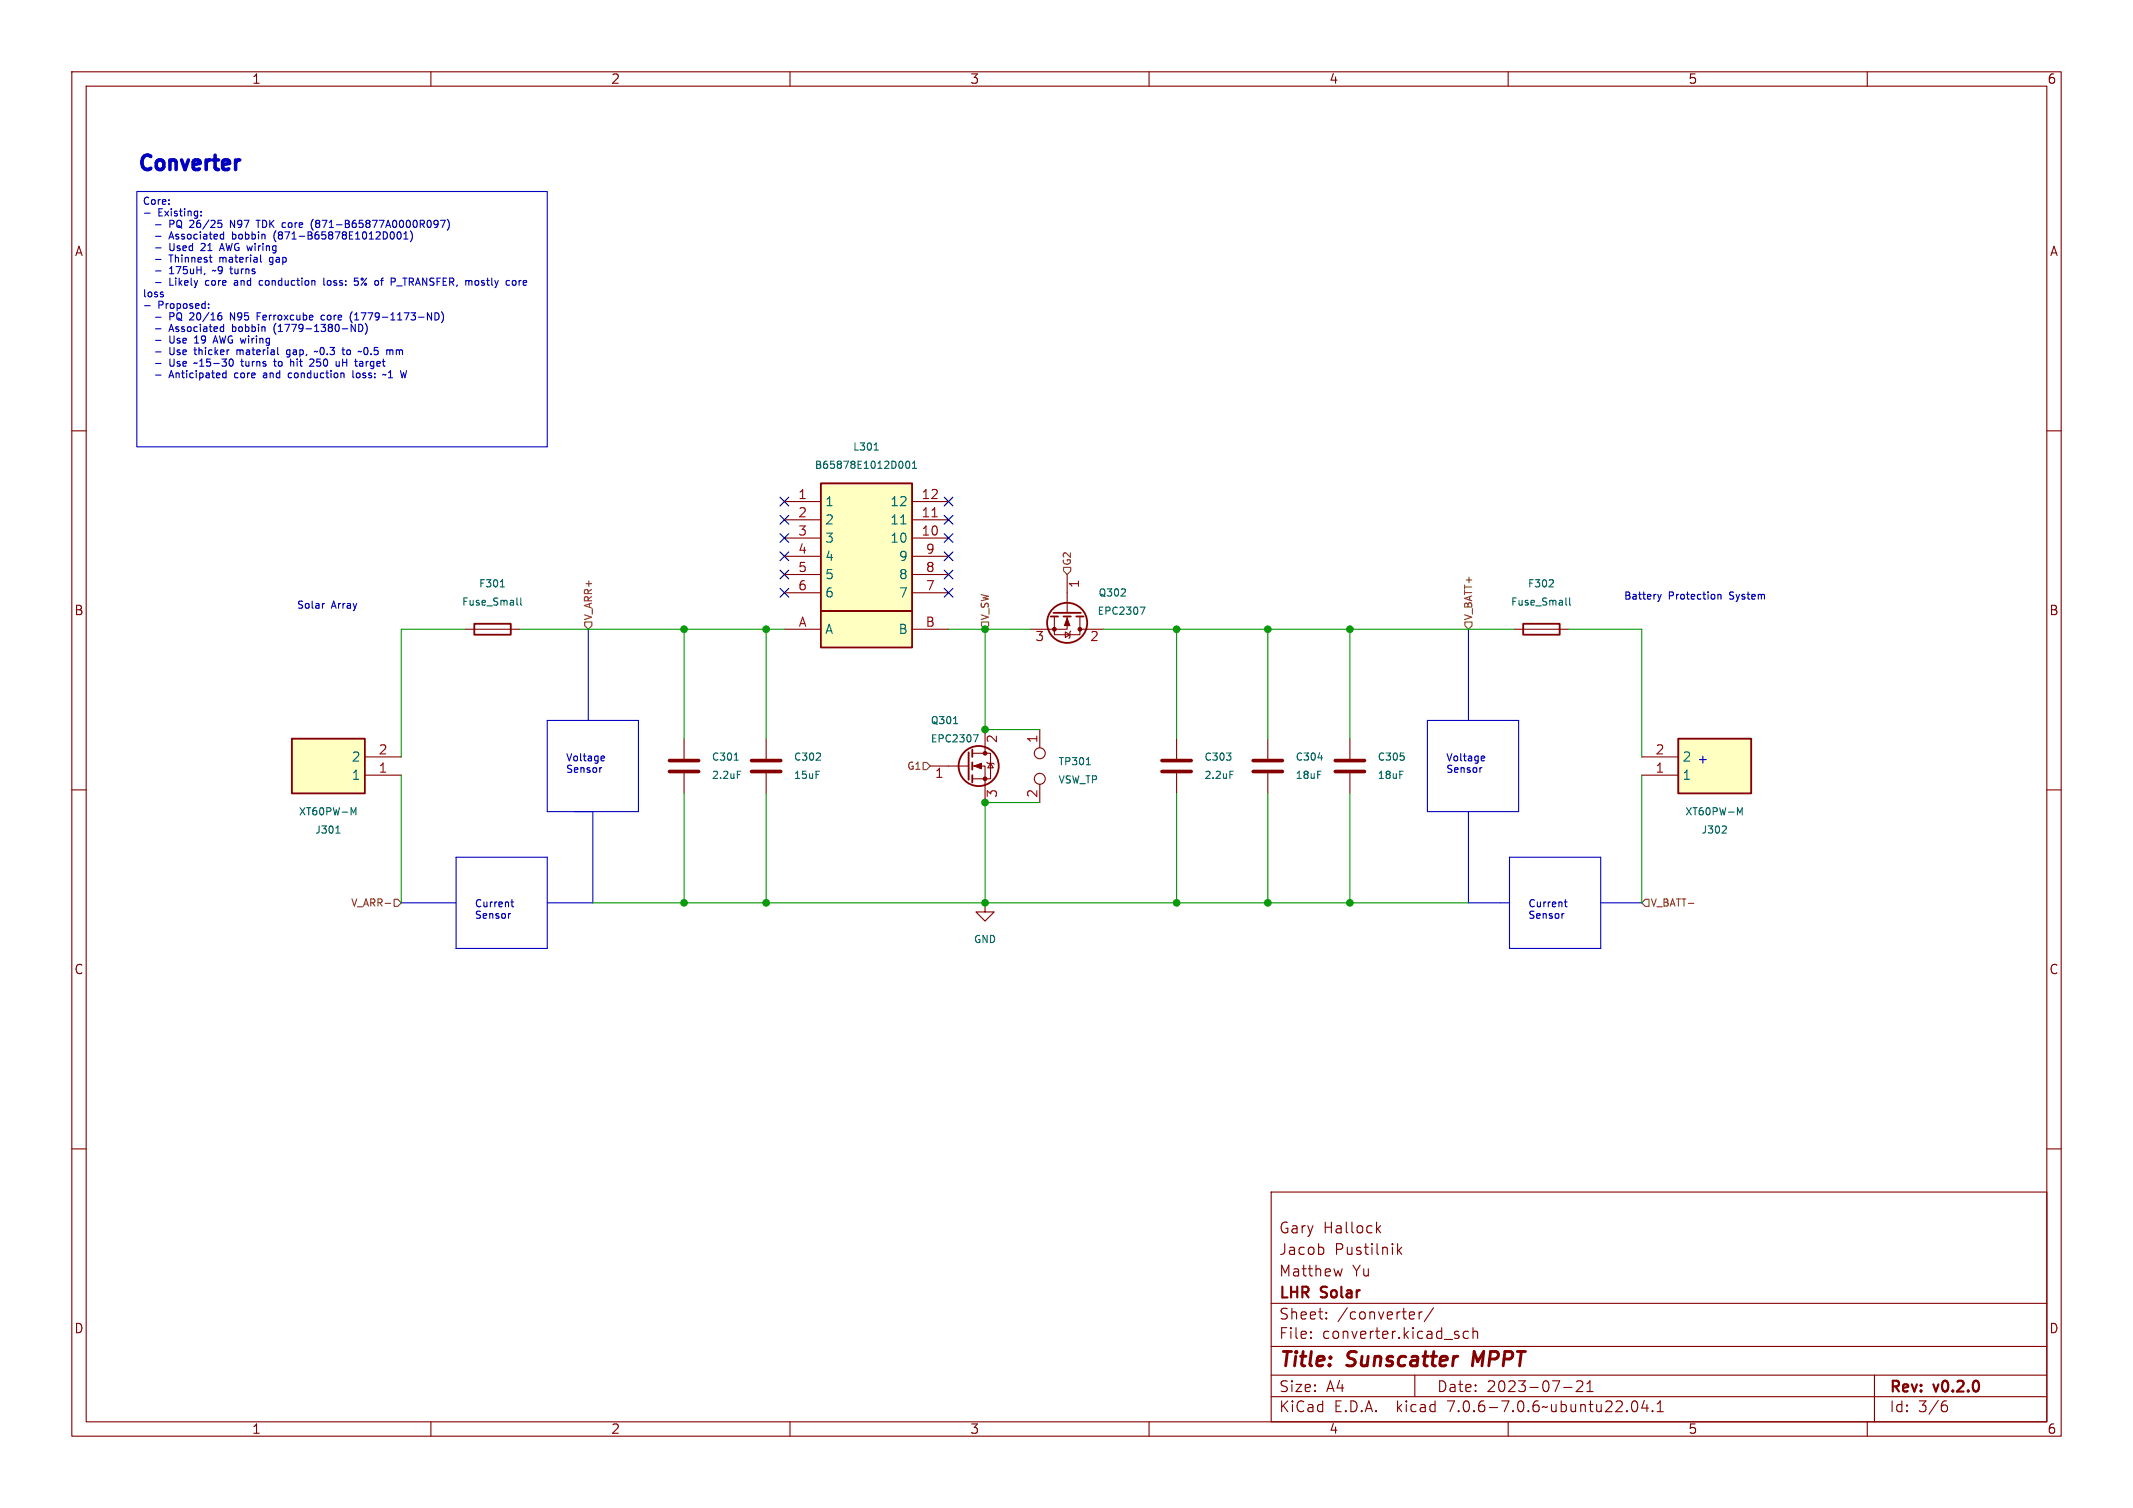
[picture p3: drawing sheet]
<svg xmlns="http://www.w3.org/2000/svg" width="297mm" height="210mm" viewBox="0 0 297 210" stroke-linecap="round" stroke-linejoin="round" font-family="sans-serif">
<g fill="none" stroke="#840000" stroke-width=".15">
<path d="M10 10h277v190h-277zM12 12h273v186h-273zM60 10v2M110 10v2M160 10v2M210 10v2M260 10v2M10 60h2M285 60h2M109.2 69.9h5.1M109.2 74.9h5.1M109.2 72.4h5.1"/>
<path d="M109.2 77.5h5.1M127 69.9h5.1M127 74.9h5.1M127 72.4h5.1M127 77.5h5.1M64.8 87.6h7.6M109.2 87.6h5.1M109.2 80h5.1M109.2 82.6h5.1M127 87.6h5.1M127 80h5.1M127 82.6h5.1"/>
<path d="M146.8 85.9v2.5h3.6v-2.5M148.3 88l.7 .4-.7 .4zM148.6 85.9v1.7h-5.1M148.6 80v5.3M149.1 87.9l-.1 .1v.8l-.2 .1M150.4 87.6h3.3M210.8 87.6h7.6M10 110h2M50.8 108h5.1M50.8 105.4h5.1M95.2 102.9v2.8M95.2 107.7v2.8"/>
<path d="M106.7 102.9v2.8M106.7 107.7v2.8M129.5 106.7h5.4M135.4 106.7h1.8v5.1M135.4 104.9h2.5v3.6h-2.5M137.2 101.6v3.3M137.4 106.2l.1 .1h.8l.1 .1M137.9 106.3l.4 .6h-.8zM144.8 101.6v2.5M144.8 109.2v2.6M163.8 102.9v2.8M163.8 107.7v2.8"/>
<path d="M176.5 102.9v2.8M176.5 107.7v2.8M188 102.9v2.8M188 107.7v2.8M228.6 108h5.1M228.6 105.4h5.1M285 110h2M137.2 125.7v1.3h1.2l-1.2 1.3-1.3-1.3h1.3M10 160h2M285 160h2M177 166h108v32h-108zM184.2 173.8l.1 .2v.4l-.1 .2"/>
<path d="M186.9 176.7l-.3 1-.3-.7M191.8 171.1l.4 .6M192.2 170.7l-.5 .6M194.6 173.2v1.5M194.7 174.1l.5 .6M195.2 173.7l-.6 .6M60 198v2M110 198v2M160 198v2M177 194.5h108M177 191.5h108M177 187.5h108"/>
<path d="M177 181.5h108M182.5 186.3h.1l-.1 .1M182.5 186.3v.1M182.5 185.5v.1M182.5 185.5h.1l-.1 .1M184.7 183.6v.1M184.7 183.6h-.1l.1 .1M184.7 182.8v.1M184.7 182.8h-.1l.1 .1M196.7 182.7l.2 .1 .1 .3-.8 .1M196.9 183.6l-.2 .1M197 191.5v3"/>
<path d="M197.6 182.7v1M198 182.7l-.3 .1-.1 .2M199.6 182.1l-1.3 2M204.5 185.5l-.5-.1-.3 .3v.4l.2 .2 .1 .1 .5-.1M205.1 185.5a.37 .37 0 0 1 .6 .1v.8M205.1 184.9v1.5M210 198v2M217.7 193.2h1.2M219.5 192.4l.2-.1 .5 .1a.41 .41 0 0 1 .1 .5l-.8 .9h.9M221 193.8h.8M221 192.7l.4-.4v1.5M227.3 195.2a.36 .36 0 0 1 .4-.1 .36 .36 0 0 1 .3 .3 .77 .77 0 0 1-.5 1.2 .91 .91 0 0 1-.2-1.4z"/>
<path d="M229 195l-.4 1.1h.9M229.3 195.6v1M230.1 196.5h.1l-.1 .1M230.1 196.5h-.1l.1 .1M230.1 196.5v.1M230.7 196.6h.9M230.7 195.5l.5-.4v1.5M260 198v2M261 191.5v6.5M270.6 195.7h.3l.3 .3-.1 .5-.2 .1h-.3M271 195.1l-.4 .1"/>
<circle cx="144.8" cy="104.9" r=".76"/>
<circle cx="144.8" cy="108.5" r=".76"/>
</g>
<path d="M205.3 188.2l-.3 2" fill="none" stroke="#840000" stroke-width=".4"/>
<path d="M93.2 107.4h4.1M93.2 105.9h4.1M104.6 107.4h4.1M104.6 105.9h4.1M161.8 107.4h4.1M161.8 105.9h4.1M174.5 107.4h4.1M174.5 105.9h4.1M185.9 107.4h4.1M185.9 105.9h4.1" fill="none" stroke="#840000" stroke-width=".51"/>
<g fill="none" stroke="#006464" stroke-width=".15">
<path d="M121.7 62.7h.6M121.9 61.8l.1-.1v1M125.4 73h.7M126.2 64.3l.1-.1a.53 .53 0 0 1 .4 .5 .53 .53 0 0 1-.4 .5 .66 .66 0 0 1-.1-.9zM127.1 65.2h.5M127.1 64.5l.2-.3v1M69.7 81.7h.5M72 83.3v.8l.1 .2M72.5 83.3v.8l.2 .2M156.1 83h.6M156.7 82.1v.3M158.8 84.5h.6l-.4 1"/>
<path d="M216.2 80.8l.1 .1-.1 .3-.5 .5h.6M218 83.3v.8l.2 .2M218.6 83.3v.8l.1 .2M46.8 116h.5M47 115.2l.1-.2v1M48.9 112.5l.3 .7 .4-.7v1M102.2 105.9h.6M102.7 107.4h.4M113.6 107.4h.5M113.6 105.9h.6M114.2 105v.3M132.8 100.8h.5"/>
<path d="M135.5 102.3h.7l-.4 1M151.3 106.5h.5M170.8 104.9h.6l-.3 .3M171.3 107.4h.4M171.3 105.3v.5M183.5 107.4h.5M183.5 105.5h.6M194.9 107.4h.5M195.5 105.3v.5M240.2 115l.2 .2-.1 .3-.5 .5h.6M241.9 112.5l.4 .7 .3-.7v1"/>
</g>
<g fill="none" stroke="#840000" stroke-width=".25">
<path d="M114.3 67.3h12.7v17.8h-12.7zM66 86.9h5.1v1.5h-5.1zM114.3 85.1h12.7v5.1h-12.7zM146.3 85.9h1M146.7 85.3h3.8M148.1 85.9h1M149.9 85.9h1M212.1 86.9h5.1v1.5h-5.1zM40.6 102.9h10.2v7.6h-10.2zM134.9 104.8v3.8M135.4 104.4v1M135.4 106.2v1"/>
<path d="M135.4 108v1M233.7 102.9h10.1v7.6h-10.1z"/>
<circle cx="148.6" cy="86.7" r="2.79"/>
<circle cx="136.3" cy="106.7" r="2.79"/>
</g>
<g fill="#ffffc2" stroke="#ffffc2" stroke-width=".14">
<path d="M40.6 102.9h10.2v7.6h-10.2z"/>
<path d="M233.7 102.9h10.1v7.6h-10.1z"/>
<path d="M114.3 85.1h12.7v5.1h-12.7z"/>
<path d="M114.3 67.3h12.7v17.8h-12.7z"/>
</g>
<g fill="#840000" stroke="#840000" stroke-width=".15">
<path d="M135.6 106.7l1.1-.4v.8z"/>
<path d="M148.6 86.1l.4 1h-.8z"/>
<circle cx="137.2" cy="108.5" r=".25"/>
<circle cx="137.2" cy="104.9" r=".25"/>
<circle cx="146.8" cy="87.6" r=".25"/>
<circle cx="150.4" cy="87.6" r=".25"/>
</g>
<path d="M129.8 72h.7" fill="none" stroke="#a90000" stroke-width=".15"/>
<path d="M148.1 79h1v.5l-.5 .5-.5-.5zM81.4 86.6h1v.5l-.5 .5-.5-.5zM136.7 86.6h1v.5l-.5 .5-.5-.5zM204 86.6h1v.5l-.5 .5-.5-.5zM128.5 106.2h.5l.5 .5-.5 .5h-.5zM53.6 125.8h.8M54.9 125.2h.5l.5 .5-.5 .5h-.5zM229.1 125.2h.5v1h-.5l-.5-.5z" fill="none" stroke="#725600" stroke-width=".15"/>
<g fill="none" stroke="#0000c2" stroke-width=".15">
<path d="M19 26.7h57.2v35.5h-57.2zM20.1 29.7h.8M21.7 31.3h.7M21.7 32.9h.7M21.7 34.5h.7M21.7 36.1h.7M21.7 37.7h.7M21.7 39.3h.7M23.5 35.5h.6M23.6 33h.5M23.6 38.1h.6M23.7 30.7v1"/>
<path d="M23.7 33.9v.8l.1 .2M23.7 38.7v1h.4M23.7 37.4h-.1M23.9 32.3l-.4 1M26.9 31.1l-.5 .6h.6M28 30v.1M28 29.5h.1M28.5 34.3l-.6 .6h.7M28.7 39.2v.4l.3 .1M28.8 39.1h.2M30 37.6l-.4 .1M30.6 34.9l.3-1 .3 1"/>
<path d="M30.6 35.8v.7M30.7 34.6h.4M31 35.9l-.2-.1-.2 .1M32.1 31.7v-1l.6 1M32.4 32.3v1M32.4 33.2l.3 .1M32.7 39.1h.3l.1 .6M32.7 32.6l-.3 .1M33.1 39.3h-.3l-.2 .2 .2 .2h.3M35.7 30.7h.5M36.3 39.1h.3M36.6 39.7h-.3"/>
<path d="M37.5 36l.1 .5h.4M38 35.8v.9l-.2 .1h-.2M38.2 32.6v.6l.2 .5M40.2 31.6l.3 .1M40.5 31l-.3 .1M43.6 30.5l-.2 .5M44.1 31.1l-.2 .2v.2l.2 .2h.2l.2-.2v-.3l-.2-.1M44.1 31.1l-.2-.2 .2-.2h.3l.1 .2-.2 .2M44.1 31.1h.2M45.1 38.7v.9l.1 .1M45.7 39.1h.2l.2 .2v.2l-.2 .2h-.2l-.1-.2zM49.4 38.7h.5"/>
<path d="M49.7 39.1l.2 .2v.2l-.2 .2M51 38.7l-.7 1M55.2 39.8h.8M55.9 32.7l-.2 .5-.2 .1-.2-.2M56.1 38.7h.6M56.2 33.3h.6M56.5 32.3v1M57.4 32.8l-.1 .6-.2 .3M61.3 30.7h.7l-.4 1M62.3 30.5a1.15 1.15 0 0 1 0 1.6M71.8 39.2v.4M72.3 39.1v.6"/>
<path d="M72.6 39.1l-.3 .2M20.1 42.6h.8M21.7 44.2h.7M21.7 45.8h.7M21.7 47.4h.7M21.7 49h.7M21.7 50.6h.7M21.7 52.2h.7M22.7 41.1v.2M23.6 45.9h.5M23.6 52.3h.5M23.7 43.6v1"/>
<path d="M23.7 46.8v.8l.1 .1M23.7 48.4v.8l.1 .1M23.7 50v.8l.1 .2M23.9 45.2l-.4 1M23.9 51.6l-.4 1M26.9 44l-.5 .6h.6M27 48.7h.4M27.1 47.8h.6M27.1 48.4v.8l.3 .2M27.4 46.8v1M27.5 50.5l-.5 .1M29 42.9h.1"/>
<path d="M29 42.3v.1M29.7 47.8l.3-1 .3 1M29.8 47.5h.4M31.4 51.9l.1 .1M31.5 51.6v1M31.5 52.6h-.1M32.1 44.6v-1l.6 1M32.4 45.2v1M32.4 46.1l.3 .1M32.7 45.5l-.3 .1M33 48.7v.7M33 51.9l-.2 .1-.1 .1v.4l.3 .1"/>
<path d="M33.4 48.9v.5M33.5 50.3h.4M33.7 50v.9l.2 .1M35.8 44h.3M35.8 43.6h.5M36.7 43.9v.6M36.7 52h.4v.6M37.1 44.1l-.5 .1M37.1 52.2h-.3l-.1 .2 .1 .2h.3M38.1 50.3h.4M38.2 45.5v.6l.2 .5M38.2 50v.9l.3 .1"/>
<path d="M39.1 50.3l-.2 .1-.1 .1v.4l.3 .1M40.3 51.9l.3 .1M40.4 48.8l-.3-.1-.2 .2 .1 .4h.4M40.4 48.7v.8l-.2 .2h-.3M40.6 52.6h-.3M41.4 50.3v.7M44.1 50.9l.4 .1M44.1 50h.5M44.2 48.9v.1M44.5 50.4h-.4M45 48.4h-.1a.53 .53 0 0 0-.3 .5 .53 .53 0 0 0 .3 .5l.1-.1M45.2 43.9h-.3l-.2 .2 .1 .4h.4"/>
<path d="M45.9 43.9h-.2l-.1 .2v.4l.3 .1M47.7 50v1M47.7 50.5h.6M48.3 50v1M48.5 48.7l.2 .1 .1 .1v.4l-.3 .1M49 43.4l-.2 .4M49.1 51.6v.9l.2 .1M49.4 44.6h.5M49.4 43.8l.3-.2v1M49.7 52l.1-.1 .3 .1v.4l-.1 .2h-.2l-.1-.1zM50.2 45.2h-.3v1l.4-.1 .2-.4M51 48.4a.63 .63 0 0 1 0 1"/>
<path d="M51 50.3v.7M51.1 45.7l-.1 .6-.1 .3M51.3 50.3l-.3 .2M54.1 52.6h.6M54.4 51.6v1M55.2 48.8l.3-.1 .1 .2M55.2 48.7v.7M55.6 48.9v.5M55.8 48.7l-.2 .2M60.8 43.6a.54 .54 0 0 1 .3 .5 .54 .54 0 0 1-.3 .5M61.5 43.4a1.15 1.15 0 0 1 0 1.5M45.2 84l-.2 .1"/>
<path d="M81.9 87.6v12.7M204.5 87.6v12.7M230.8 82.8l.3 .6M231.1 83.4l-.2 .3M231.3 82.8l-.2 .6M239.2 82.8v.6M239.2 82.9l.2-.1h.2v.6M63.5 119.4h12.7v12.7h-12.7zM76.2 100.3h12.7v12.7h-12.7zM82.5 113v12.7h-6.3M83.8 106.9l-.2 .1M83.8 105.3h.3l.1 .2-.5 .1"/>
<path d="M84.1 105.9l-.3 .1M198.8 100.3h12.7v12.7h-12.7zM204.5 113v12.7h5.7M206.3 106.9l-.1 .1M206.4 105.3h.3v.2l-.4 .1M206.7 105.9l-.3 .1M210.2 119.4h12.7v12.7h-12.7zM55.9 125.7h7.6M71.1 127.2l-.2 .1M71.1 125.6h.4M71.3 125.3v.8l.2 .2M217.8 127.2l-.2 .1"/>
<path d="M217.8 125.6h.4M218 125.3v.8l.2 .2M222.9 125.7h5.7"/>
<circle cx="50.4" cy="38.9" r=".14"/>
</g>
<path d="M32.8 22.3v1.3M33.4 22.3a.51 .51 0 0 0-.6 .4" fill="none" stroke="#0000c2" stroke-width=".5"/>
<g fill="none" stroke="#009600" stroke-width=".15">
<path d="M64.8 87.6h-8.9v17.8M72.4 87.6h36.8M95.2 87.6v15.3M106.7 87.6v15.3M132.1 87.6h11.4M137.2 87.6v14h7.6M153.7 87.6h57.1M163.8 87.6v15.3M176.5 87.6v15.3M188 87.6v15.3M218.4 87.6h10.2v17.8M55.9 108v17.7"/>
<path d="M95.2 110.5v15.2M106.7 110.5v15.2M144.8 111.8h-7.6v13.9M163.8 110.5v15.2M176.5 110.5v15.2M188 110.5v15.2M228.6 108v17.7M82.5 125.7h122"/>
</g>
<g fill="none" stroke="#000084" stroke-width=".15">
<path d="M108.6 71.8l1.2 1.2M108.6 74.3l1.2 1.2M108.6 69.2l1.2 1.3M108.6 76.9l1.2 1.2M108.6 79.4l1.2 1.2M109.8 71.8l-1.2 1.2M109.8 74.3l-1.2 1.2M109.8 69.2l-1.2 1.3M109.8 76.9l-1.2 1.2M109.8 79.4l-1.2 1.2M131.5 79.4l1.2 1.2M131.5 69.2l1.2 1.3"/>
<path d="M131.5 74.3l1.2 1.2M131.5 76.9l1.2 1.2M131.5 71.8l1.2 1.2M132.7 79.4l-1.2 1.2M132.7 69.2l-1.2 1.3M132.7 74.3l-1.2 1.2M132.7 76.9l-1.2 1.2M132.7 71.8l-1.2 1.2M108.6 81.9l1.2 1.3M109.8 81.9l-1.2 1.3M131.5 81.9l1.2 1.3M132.7 81.9l-1.2 1.3"/>
</g>
<g fill="#009600" stroke="#009600" stroke-width=".15">
<circle cx="95.2" cy="125.7" r=".46"/>
<circle cx="106.7" cy="125.7" r=".46"/>
<circle cx="137.2" cy="111.8" r=".46"/>
<circle cx="137.2" cy="125.7" r=".46"/>
<circle cx="188" cy="87.6" r=".46"/>
<circle cx="176.5" cy="87.6" r=".46"/>
<circle cx="163.8" cy="87.6" r=".46"/>
<circle cx="137.2" cy="87.6" r=".46"/>
<circle cx="163.8" cy="125.7" r=".46"/>
<circle cx="137.2" cy="101.6" r=".46"/>
<circle cx="188" cy="125.7" r=".46"/>
<circle cx="176.5" cy="125.7" r=".46"/>
<circle cx="95.2" cy="87.6" r=".46"/>
<circle cx="106.7" cy="87.6" r=".46"/>
</g>
<text font-size="2.8" fill="#0000c2" x="19" y="23.9">Converter</text>
<g font-size="2.8" fill="#840000">
<text x="178" y="190.9">Title:</text>
<text x="187.7" y="190.9">Sunscatter</text>
<text x="205.9" y="190.9">MPPT</text>
</g>
<g font-size="2.1" fill="#840000">
<text x="178" y="172">Gary</text>
<text x="184.2" y="172">Hallock</text>
<text x="178" y="178">Matthew</text>
<text x="178" y="175">Jacob</text>
<text x="185.8" y="175">Pustilnik</text>
<text x="188.3" y="178">Yu</text>
<text x="178" y="184">Sheet:</text>
<text x="178" y="181.2">LHR</text>
<text x="184" y="181.2">Solar</text>
<text x="186.2" y="184">/converter/</text>
<text x="178" y="186.7">File:</text>
<text x="184.1" y="186.7">converter.kicad_sch</text>
<text x="178" y="196.9">KiCad</text>
<text x="178" y="194.1">Size:</text>
<text x="184.7" y="194.1">A4</text>
<text x="185.7" y="196.9">E.D.A.</text>
<text x="194.6" y="196.9">kicad</text>
<text x="200" y="194.1">Date:</text>
<text x="201.8" y="196.9">7.0.6-7.0.6~ubuntu22.04.1</text>
<text x="207" y="194.1">2023-07-21</text>
<text x="263" y="194.3">Rev:</text>
<text x="263" y="196.9">Id:</text>
<text x="267.1" y="196.9">3/6</text>
<text x="269.4" y="194.3">v0.2.0</text>
</g>
<g font-size="1.8" fill="#840000">
<text x="35" y="11.9">1</text>
<text x="85" y="11.9">2</text>
<text x="135" y="11.9">3</text>
<text x="185" y="11.9">4</text>
<text x="235" y="11.9">5</text>
<text x="285" y="11.9">6</text>
<text x="10.3" y="35.9">A</text>
<text x="285.3" y="35.9">A</text>
<text x="10.3" y="85.9">B</text>
<text x="285.3" y="85.9">B</text>
<text x="10.3" y="135.9">C</text>
<text x="285.3" y="135.9">C</text>
<text x="10.3" y="185.9">D</text>
<text x="285.3" y="185.9">D</text>
<text x="35" y="199.9">1</text>
<text x="85" y="199.9">2</text>
<text x="135" y="199.9">3</text>
<text x="185" y="199.9">4</text>
<text x="235" y="199.9">5</text>
<text x="285" y="199.9">6</text>
</g>
<g font-size="1.8" fill="#a90000">
<text x="111.1" y="69.6">1</text>
<text x="128.2" y="69.6">12</text>
<text x="111.1" y="72.1">2</text>
<text x="111.1" y="74.7">3</text>
<text x="111.1" y="77.2">4</text>
<text x="128.2" y="74.7">10</text>
<text x="128.2" y="72.1">11</text>
<text x="128.8" y="77.2">9</text>
<text x="111.1" y="79.8">5</text>
<text x="111.1" y="82.3">6</text>
<text x="128.8" y="82.3">7</text>
<text x="128.8" y="79.8">8</text>
<text x="150.6" y="82" transform="rotate(-90 150.6 82)">1</text>
<text x="111.1" y="87.4">A</text>
<text x="128.8" y="87.4">B</text>
<text x="144.1" y="89.6">3</text>
<text x="151.7" y="89.6">2</text>
<text x="52.6" y="107.7">1</text>
<text x="52.6" y="105.2">2</text>
<text x="139.1" y="103.6" transform="rotate(-90 139.1 103.6)">2</text>
<text x="144.5" y="103.6" transform="rotate(-90 144.5 103.6)">1</text>
<text x="230.4" y="107.7">1</text>
<text x="230.4" y="105.2">2</text>
<text x="130.1" y="108.7">1</text>
<text x="139.1" y="111.2" transform="rotate(-90 139.1 111.2)">3</text>
<text x="144.5" y="111.2" transform="rotate(-90 144.5 111.2)">2</text>
</g>
<g font-size="1.8" fill="#006464">
<text x="114.8" y="70.7">1</text>
<text x="123.9" y="70.7">12</text>
<text x="114.8" y="73.3">2</text>
<text x="114.8" y="75.8">3</text>
<text x="123.9" y="75.8">10</text>
<text x="123.9" y="73.3">11</text>
<text x="114.8" y="78.3">4</text>
<text x="114.8" y="80.9">5</text>
<text x="114.8" y="83.4">6</text>
<text x="125.1" y="83.4">7</text>
<text x="125.1" y="80.9">8</text>
<text x="125.1" y="78.3">9</text>
<text x="114.8" y="88.5">A</text>
<text x="125" y="88.5">B</text>
<text x="48.9" y="106.3">2</text>
<text x="48.9" y="108.8">1</text>
<text x="234.2" y="108.8">1</text>
</g>
<text font-size="1.8" fill="#0000c2" x="234.2" y="106.3">2 +</text>
<g font-size="1.4" fill="#0000c2">
<text x="19.8" y="28.9">Core:</text>
<text x="22.1" y="30.5">Existing:</text>
<text x="24.1" y="32.1">PQ</text>
<text x="24.1" y="33.7">Associated</text>
<text x="24.1" y="35.3">Used</text>
<text x="27.2" y="32.1">26/25</text>
<text x="28.7" y="35.3">21</text>
<text x="31.7" y="35.3">AWG wiring</text>
<text x="33" y="32.1">N97</text>
<text x="33.1" y="33.7">bobbin</text>
<text x="37" y="32.1">TDK</text>
<text x="39.1" y="33.7">(871-B65878E1012D001)</text>
<text x="40.8" y="32.1">core</text>
<text x="45" y="32.1">(871-B65877A0000R097)</text>
<text x="19.8" y="41.8">loss</text>
<text x="24.1" y="36.9">Thinnest</text>
<text x="24.1" y="38.5">175uH,</text>
<text x="24.1" y="40.1">Likely</text>
<text x="29.4" y="40.1">core</text>
<text x="30.4" y="38.5">~9</text>
<text x="31.3" y="36.9">material</text>
<text x="33.1" y="38.5">turns</text>
<text x="33.6" y="40.1">and</text>
<text x="37.3" y="40.1">conduction</text>
<text x="38.5" y="36.9">gap</text>
<text x="46.6" y="40.1">loss:</text>
<text x="51.1" y="40.1">5%</text>
<text x="54.2" y="40.1">of</text>
<text x="56.7" y="40.1">P_TRANSFER,</text>
<text x="67.3" y="40.1">mostly</text>
<text x="73.3" y="40.1">core</text>
<text x="22.1" y="43.4">Proposed:</text>
<text x="24.1" y="45">PQ</text>
<text x="24.1" y="46.6">Associated</text>
<text x="27.2" y="45">20/16</text>
<text x="33" y="45">N95</text>
<text x="33.1" y="46.6">bobbin</text>
<text x="37" y="45">Ferroxcube</text>
<text x="39.1" y="46.6">(1779-1380-ND)</text>
<text x="46.2" y="45">core</text>
<text x="50.5" y="45">(1779-1173-ND)</text>
<text x="24.1" y="48.2">Use</text>
<text x="24.1" y="49.8">Use</text>
<text x="24.1" y="51.4">Use</text>
<text x="24.1" y="53">Anticipated</text>
<text x="27.8" y="48.2">19</text>
<text x="27.8" y="49.8">thicker</text>
<text x="27.8" y="51.4">~15-30</text>
<text x="30.8" y="48.2">AWG wiring</text>
<text x="33.4" y="53">core</text>
<text x="33.9" y="49.8">material</text>
<text x="34.6" y="51.4">turns</text>
<text x="37.7" y="53">and</text>
<text x="39.4" y="51.4">to</text>
<text x="41.2" y="49.8">gap,</text>
<text x="41.4" y="53">conduction</text>
<text x="41.9" y="51.4">hit</text>
<text x="44.9" y="51.4">250</text>
<text x="45.4" y="49.8">~0.3</text>
<text x="48.8" y="51.4">uH</text>
<text x="49.5" y="49.8">to</text>
<text x="50.6" y="53">loss:</text>
<text x="51.8" y="51.4">target</text>
<text x="52" y="49.8">~0.5</text>
<text x="55.1" y="53">~1</text>
<text x="56.1" y="49.8">mm</text>
<text x="226.1" y="83.6">Battery</text>
<text x="232.4" y="83.6">Protection</text>
<text x="241.1" y="83.6">System</text>
<text x="41.3" y="84.8">Solar</text>
<text x="46.2" y="84.8">Array</text>
<text x="78.7" y="106.1">Voltage</text>
<text x="78.7" y="107.7">Sensor</text>
<text x="201.3" y="106.1">Voltage</text>
<text x="201.3" y="107.7">Sensor</text>
<text x="66" y="126.4">Current</text>
<text x="66" y="128">Sensor</text>
<text x="212.7" y="126.4">Current</text>
<text x="212.7" y="128">Sensor</text>
</g>
<g font-size="1.4" fill="#006464">
<text x="113.4" y="65.5">B65878E1012D001</text>
<text x="118.7" y="63">L301</text>
<text x="66.6" y="82">F301</text>
<text x="152.9" y="83.3">Q302</text>
<text x="212.6" y="82">F302</text>
<text x="64.2" y="84.5">Fuse_Small</text>
<text x="152.7" y="85.8">EPC2307</text>
<text x="210.3" y="84.5">Fuse_Small</text>
<text x="129.5" y="101.1">Q301</text>
<text x="99" y="106.1">C301</text>
<text x="110.4" y="106.1">C302</text>
<text x="129.5" y="103.6">EPC2307</text>
<text x="147.3" y="106.8">TP301</text>
<text x="167.6" y="106.1">C303</text>
<text x="180.3" y="106.1">C304</text>
<text x="191.7" y="106.1">C305</text>
<text x="41.5" y="113.8">XT60PW-M</text>
<text x="99" y="108.7">2.2uF</text>
<text x="110.4" y="108.7">15uF</text>
<text x="147.3" y="109.3">VSW_TP</text>
<text x="167.6" y="108.7">2.2uF</text>
<text x="180.3" y="108.7">18uF</text>
<text x="191.7" y="108.7">18uF</text>
<text x="234.6" y="113.8">XT60PW-M</text>
<text x="43.8" y="116.3">J301</text>
<text x="236.8" y="116.3">J302</text>
<text x="135.5" y="131.5">GND</text>
</g>
<g font-size="1.4" fill="#725600">
<text x="149.3" y="78.9" transform="rotate(-90 149.3 78.9)">G2</text>
<text x="82.6" y="86.5" transform="rotate(-90 82.6 86.5)">V_ARR+</text>
<text x="137.9" y="86.5" transform="rotate(-90 137.9 86.5)">V_SW</text>
<text x="205.2" y="86.5" transform="rotate(-90 205.2 86.5)">V_BATT+</text>
<text x="126.2" y="107.4">G1</text>
<text x="48.8" y="126.5">V_ARR-</text>
<text x="229.8" y="126.5">V_BATT-</text>
</g>
</svg>
